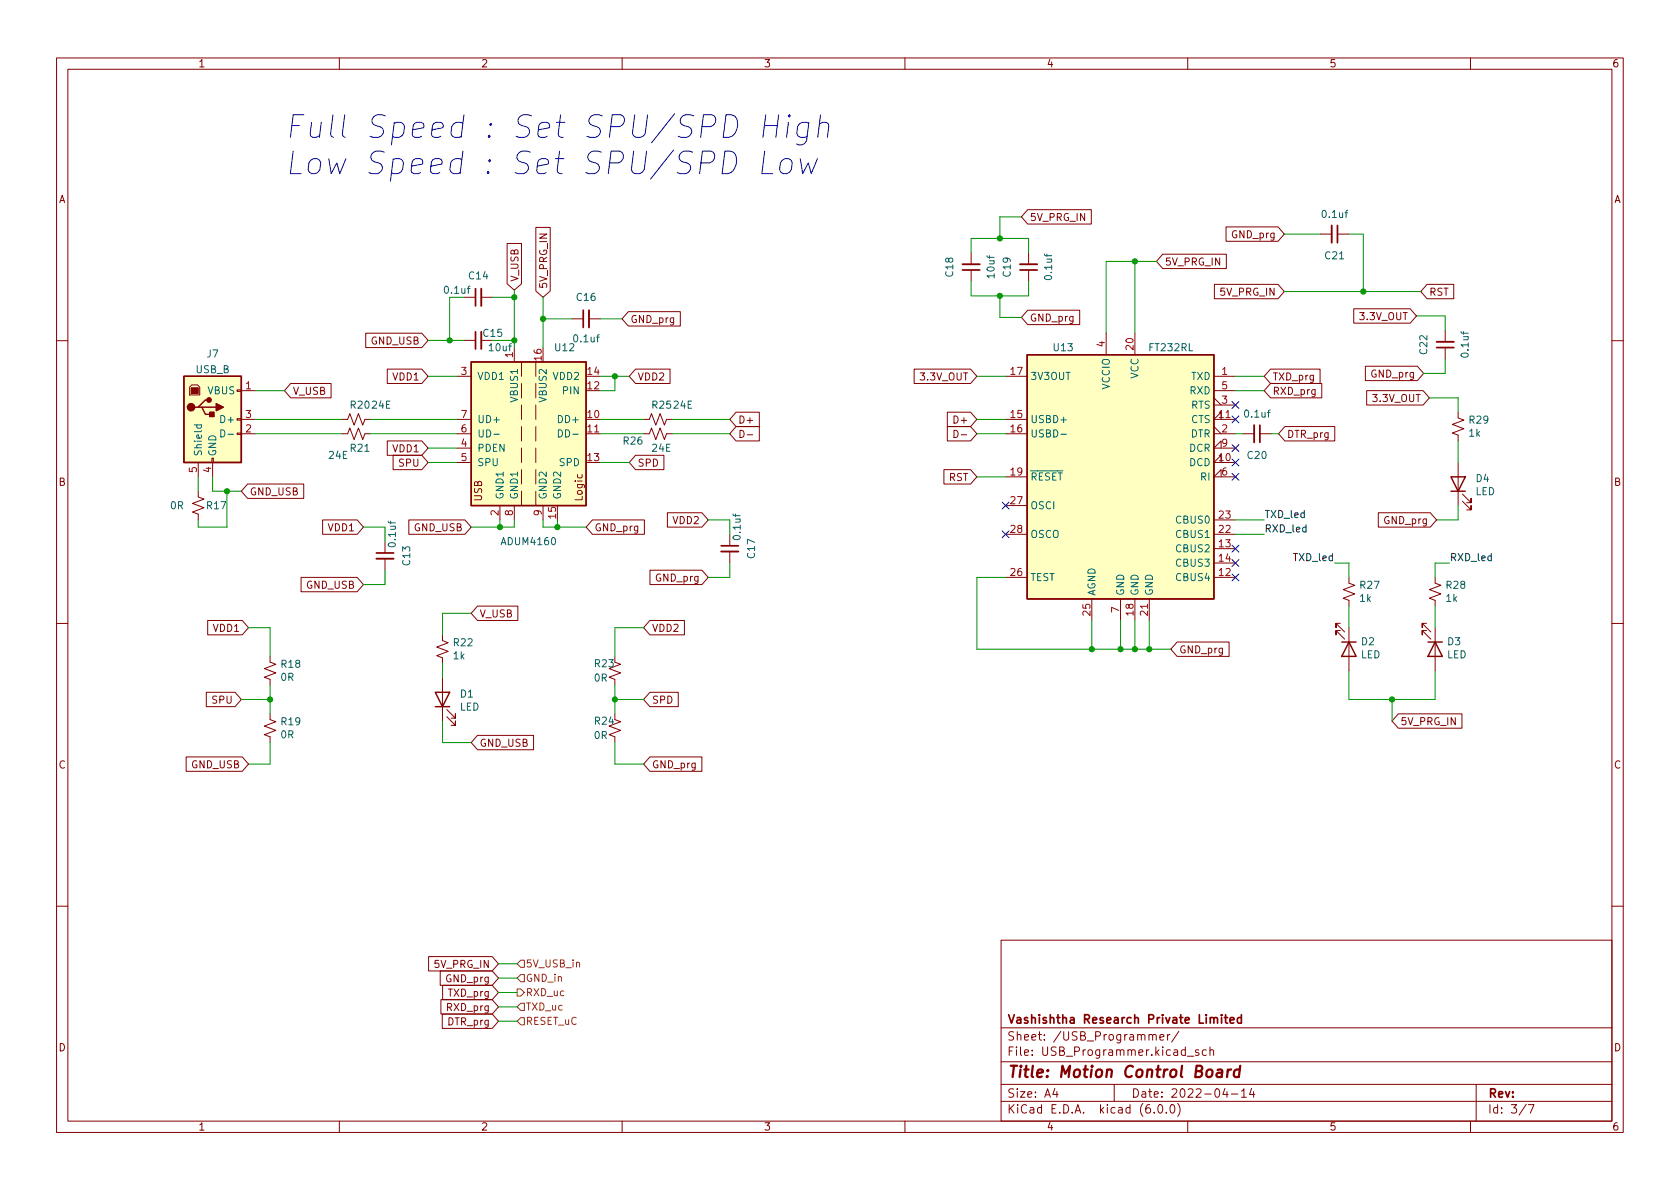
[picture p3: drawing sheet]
<svg xmlns="http://www.w3.org/2000/svg" width="297mm" height="210mm" viewBox="0 0 297 210" stroke-linecap="round" stroke-linejoin="round" font-family="sans-serif">
<g fill="none" stroke="#840000" stroke-width=".18">
<path d="M10 10.2h277v190.1h-277zM12 12.2h273v186.1h-273zM60 10.2v2M110 10.2v2M160 10.2v2M210 10.2v2M260 10.2v2M181.7 37.1h11.3v2.5h-11.3l-1.1-1.3zM64.7 58.9h9.9l1.1 1.3-1.1 1.3h-9.9zM82 52.6h2.1M85.1 52.6h2M89.7 43.1h2.5v7.1l-1.3 1.1-1.2-1.1z"/>
<path d="M94.7 40.2h2.6v11.3l-1.3 1.1-1.3-1.1zM101.1 56.4h2M104.1 56.4h2.1M111.1 55.1h9.2v2.6h-9.2l-1.1-1.3zM171.7 44.7v2M171.7 47.7v2.1M181.7 54.9h9.2v2.5h-9.2l-1.1-1.3zM181.9 44.7v2M181.9 47.7v2.1M195.6 58.9v3.8M200.7 58.9v3.8M205.6 45h11.2v2.5h-11.2l-1.1-1.3z"/>
<path d="M214.7 50.3h11.3l1.1 1.3-1.1 1.2h-11.3zM216.8 40.1h9.2l1.1 1.3-1.1 1.3h-9.2zM233.4 41.4h2.1M236.5 41.4h2M239.4 54.6h9.9l1.1 1.3-1.1 1.2h-9.9zM252.3 50.3h4.7v2.5h-4.7l-1.1-1.2zM255.5 58.4v2M10 60.2h2M33.5 68.4l.4-.3h1l.4 .3v1.4h-1.8zM41.9 76.6h.8v.2h-.8zM41.9 74h.8v.3h-.8zM41.9 69h.8v.2h-.8z"/>
<path d="M42.7 74.2h2.5M42.7 76.7h2.5M42.7 69.1h2.5M51.4 67.8h7.1v2.6h-7.1l-1.1-1.3zM60.5 74.2h1l.3-1.1 .8 2.1 .8-2.1 .7 2.1 .4-1h1M60.5 76.7h1l.3-1 .8 2 .8-2 .7 2 .4-1h1M68.5 65.3h6.1l1.1 1.2-1.1 1.3h-6.1zM68.5 78h6.1l1.1 1.2-1.1 1.3h-6.1zM80.8 74.2h2.5M80.8 76.7h2.5M80.8 66.5h2.5M80.8 79.2h2.5"/>
<path d="M82 60.2h2.1M90.9 61.5v2.5M92.2 64v2.5M92.2 71.6v2.6M92.2 75.4v2.6M92.2 79.2v2.6M94.7 64v2.5M94.7 71.6v2.6M94.7 75.4v2.6M94.7 79.2v2.6M103.6 76.7h2.6M112.4 65.3h6.1v2.5h-6.1l-1.1-1.3z"/>
<path d="M113.8 76.7h1l.4-1 .8 2 .7-2 .8 2 .4-1h1M113.8 74.2h1l.4-1.1 .8 2.1 .7-2.1 .8 2.1 .4-1h1M130.1 72.9h4.2v2.5h-4.2l-1.1-1.2zM130.1 75.4h4.2v2.6h-4.2l-1.1-1.3zM130.8 76.1a.64 .64 0 0 1 .8 .6 .64 .64 0 0 1-.8 .7zM132.1 76.9h1M161.6 65.3h10l1.1 1.2-1.1 1.3h-10zM167.5 75.4h4.1l1.1 1.3-1.1 1.3h-4.1zM167.5 72.9h4.1l1.1 1.3-1.1 1.2h-4.1zM168.7 76.1a.64 .64 0 0 1 .7 .6 .64 .64 0 0 1-.7 .7zM169.9 76.9h1M177.8 74.2h3.8"/>
<path d="M177.8 76.7h3.8M177.8 66.5h3.8M214.6 76.7h3.8M214.6 66.5h3.8M214.6 69.1h3.8M214.6 75.4l1.3 1.3M214.6 71.6h3.8M214.6 70.4l1.3 1.2M215.9 74.2v-1.3l-1.3 1.3h3.8M215.9 79.2v-1.2l-1.3 1.2h3.8M219.7 76.7h2M222.8 76.7h2"/>
<path d="M224.6 67.8h9.1v2.6h-9.1l-1.1-1.3zM224.6 65.3h8.8v2.5h-8.8l-1.1-1.3zM227.2 75.4h8.8v2.6h-8.8l-1.1-1.3zM241.4 64.8h9.2l1.1 1.2-1.1 1.3h-9.2zM241.6 69.1h10l1.1 1.3-1.1 1.2h-10zM255.5 61.5v2M257.8 72.9v1l1 .4-2 .8 2 .7-2 .8 1 .4v1M285 60.2h2M35.1 86.9v1l1 .4-2.1 .7 2.1 .8-2.1 .7 1.1 .4v1M35.1 81.8v2.5M37.5 81h.2v.8h-.2zM37.6 81.8v2.5"/>
<path d="M43.8 85.6h9.9v2.5h-9.9l-1.1-1.2zM57 91.9h6.2l1.1 1.3-1.1 1.3h-6.2zM68.1 95.8v2M68.1 98.8v2M69.5 80.5h5.1l1.1 1.3-1.1 1.3h-5.1zM72.3 91.9h9.9l1.1 1.3-1.1 1.3h-9.9zM80.8 81.8h2.5M88.4 89.4v2.5M90.9 89.4v2.5M92.2 83.1v2.5M92.2 86.9v2.5M94.7 86.9v2.5"/>
<path d="M96 89.4v2.5M104.7 91.9h9.2v2.6h-9.2l-1.1-1.3zM112.4 80.5h5v2.6h-5l-1.1-1.3zM118 90.7h6.1l1.1 1.2-1.1 1.3h-6.1zM129 94.5v2M129 97.5v2.1M166.9 83.1h4.7l1.1 1.2-1.1 1.3h-4.7zM177.8 84.3h3.8M177.8 94.5h3.8M177.8 89.4h3.8M214.6 97h3.8M214.6 99.6h3.8"/>
<path d="M214.6 94.5h3.8M214.6 91.9h3.8M215.9 81.8v-1.3l-1.3 1.3h3.8M215.9 84.3v-1.2l-1.3 1.2h3.8M243.7 90.7h9.2l1.1 1.2-1.1 1.3h-9.2zM257.8 81.8v7.6M258.6 88.6l1.5 1.6v-.8v.8h-.8M258.6 87.4l1.5 1.5v-.8v.8h-.8M10 110.2h2M36.7 109.7h6.1l1.1 1.3-1.1 1.3h-6.1zM47.8 116.1v1l1 .4-2.1 .7 2.1 .8-2.1 .8 1.1 .3v1.1M53.2 102.1h10l1.1 1.3-1.1 1.2h-10z"/>
<path d="M78.2 112.3v1l1 .4-2 .7 2 .8-2 .7 1 .4v1M78.2 119.9v7.6M84.4 107.2h7.2v2.5h-7.2l-1.1-1.2zM108.7 116.1v1l1 .4-2 .7 2 .8-2 .8 1 .3v1.1M114.9 109.7h6.1v2.6h-6.1l-1.1-1.3zM114.9 100.8h9.2l1.1 1.3-1.1 1.3h-9.2zM177.8 102.1h3.8M193 105.9v3.8M198.1 105.9v3.8M200.7 105.9v3.8M203.2 105.9v3.8M208.1 113.5h9.2v2.6h-9.2l-1.1-1.3z"/>
<path d="M214.6 102.1h3.8M237 110.2h-.8v.8v-.8l1.5 1.6M237 111.5h-.8v.8v-.8l1.5 1.5M238.5 102.1v1l1 .4-2 .8 2 .7-2 .8 1 .4v1M238.5 111v7.6M252.2 110.2h-.7v.8v-.8l1.5 1.6M252.2 111.5h-.7v.8v-.8l1.5 1.5M253.7 102.1v1l1.1 .4-2.1 .8 2.1 .7-2.1 .8 1 .4v1M253.7 111v7.6M285 110.2h2M32.9 133.9h9.9l1.1 1.2-1.1 1.3h-9.9zM36.5 122.4h5.1l1.1 1.3-1.1 1.3h-5.1z"/>
<path d="M47.8 126.2v1l1 .4-2.1 .8 2.1 .8-2.1 .7 1.1 .4v1M79 126.7l1.5 1.6v-.8v.8h-.7M79 125.5l1.5 1.5v-.8v.8h-.7M84.4 130h9.9v2.6h-9.9l-1.1-1.3zM108.7 126.2v1l1 .4-2 .8 2 .8-2 .7 1 .4v1M114.9 122.4h5v2.6h-5l-1.1-1.3zM114.9 133.9h9.2v2.5h-9.2l-1.1-1.3zM247.2 126.2h11.3v2.6h-11.3l-1.1-1.3zM10 160.2h2M75.8 169.2h11.2l1.1 1.2-1.1 1.3h-11.2zM77.8 171.7h9.2l1.1 1.3-1.1 1.2h-9.2zM78 176.8h9l1.1 1.2-1.1 1.3h-9z"/>
<path d="M78.2 179.3h8.8l1.1 1.3-1.1 1.3h-8.8zM78.3 174.2h8.7l1.1 1.3-1.1 1.3h-8.7zM177 166.3h108v32h-108zM285 160.2h2M60 198.3v2M110 198.3v2M160 198.3v2M177 194.8h108M177 191.8h108M177 187.8h108M177 181.8h108M186.5 192.5l-.4 1h1"/>
<path d="M186.9 193v1M197 191.8v3M203.1 183.1l.3-.2 .3 .1 .1 .9M203.8 183.1l.2-.2 .4 .1v.9M204.1 196.7v.1M204.9 195.4l.2-.1a.81 .81 0 0 1 .6 .7 .81 .81 0 0 1-.3 .8h-.2a.81 .81 0 0 1-.6-.6 .81 .81 0 0 1 .3-.8zM205.1 183.4l.7-.1-.1-.3-.4-.1-.2 .2v.8h.6M206.2 196.7v.1M206.4 182.9v1M206.9 182.9l-.3 .1-.2 .2M207.1 195.4l.1-.1a.81 .81 0 0 1 .6 .7 .81 .81 0 0 1-.3 .8h-.1a.81 .81 0 0 1-.6-.6 .81 .81 0 0 1 .3-.8zM208.2 195.1a1.72 1.72 0 0 1 0 2.3"/>
<path d="M208.4 182.4l-1.3 1.9M209.9 186.8h1.2M210 198.3v2M211.9 185.7l-.3-.1-.2 .2v.3l.5 .1v.4h-.5M213.3 185.7l-.4-.1-.3 .3v.4l.1 .3h.6M213.9 185.8l.2-.2 .4 .1 .1 .9M213.9 185.1v1.5M216.6 192.5l-.4 1h.9M216.9 193v1M217.7 193.5h1.2M219.5 193l.4-.5v1.5M219.5 194h.9"/>
<path d="M221.3 192.5l-.4 1h1M221.6 193v1M260 198.3v2M261 191.8v6.5M269.9 195.3l-1.3 1.9M270.2 195.3h1l-.6 1.5"/>
</g>
<path d="M215.3 189.2l.2-.1 .5 .1v1.3M216.1 189.6l-.7 .1a.4 .4 0 0 0-.3 .3 .4 .4 0 0 0 .2 .5l.7-.1M217.1 189.1l-.2 1.4M217.7 189.1l-.4 .1-.2 .3M219.2 189.2a.66 .66 0 0 0-1 .3l-.1 .6 .2 .3 .2 .1 .5-.1M219.3 188.5l-.3 2" fill="none" stroke="#840000" stroke-width=".4"/>
<g fill="none" stroke="#840000" stroke-width=".3">
<path d="M236.5 39.9v3M84.1 51v3.1M84.1 58.7v3M103.1 54.9v3M170.2 47.7h3M180.3 47.7h3.1M222.8 75.2v3M254 61.5h3M66.5 97.8h3.1M127.5 96.5h3.1M216 179.4v.2M216 179.9v1"/>
<path d="M216.5 179.9h.6M216.7 179.4v1.3l.4 .2M219.5 179.4v1.5M217.5 180.4l.7-.1-.1-.3-.4-.1-.2 .2 .1 .8h.5M219.5 180l-.4-.1-.3 .3v.4l.1 .3h.6"/>
</g>
<g fill="#ffffc2" stroke="#ffffc2" stroke-width=".18">
<path d="M83.3 64h20.3v25.4h-20.3z"/>
<path d="M32.5 66.5h10.2v15.3h-10.2z"/>
<path d="M181.6 62.7h33v43.2h-33z"/>
</g>
<g fill="none" stroke="#840000" stroke-width=".25">
<path d="M32.5 66.5h10.2v15.3h-10.2zM35.1 72h.6l.6 1.3h1.3M35.7 72h2.5M37 70.7h-.7l-1.2 1.3h-.7M83.3 64h20.3v25.4h-20.3zM181.6 62.7h33v43.2h-33zM256.5 84.3h2.6l-1.3 2.6zM256.5 86.9h2.6M237.2 113.5h2.6M238.5 113.5l1.3 2.6h-2.6zM252.5 113.5h2.5M253.7 113.5l1.3 2.6h-2.5z"/>
<path d="M77 122.4h2.5l-1.3 2.6zM77 125h2.5"/>
</g>
<path d="M34.4 75.1h1.2M34.8 75.1v.4l.2 .2 .6-.1v-.5M39 76a.64 .64 0 0 1 .8 .6 .64 .64 0 0 1-.8 .7zM40.3 76.8h1M87.3 76.8h1M98.7 76a.64 .64 0 0 1 .8 .6 .64 .64 0 0 1-.8 .7zM187.6 76.8h.9" fill="none" stroke="#006464" stroke-width=".18"/>
<path d="M235.5 39.9v3M85.1 51v3.1M85.1 58.7v3M104.1 54.9v3M170.2 46.7h3M180.3 46.7h3.1M221.7 75.2v3M254 60.4h3M66.5 98.8h3.1M127.5 97.5h3.1" fill="none" stroke="#840000" stroke-width=".33"/>
<g fill="#840000" stroke="#840000" stroke-width=".25">
<path d="M38.2 71.4l1.3 .6-1.3 .6z"/>
<path d="M37.1 72.9h.7v.8h-.7z"/>
<circle cx="33.8" cy="72" r=".63"/>
<circle cx="37" cy="70.7" r=".38"/>
</g>
<path d="M33.8 68.6h1.3v1h-1.3z" fill="#840000" stroke="#840000" stroke-width=".18"/>
<path d="M91.4 174.9h.7l.6 .6-.6 .6h-.7zM91.4 178l.7-.6h.6v1.3h-.6zM92.1 172.3h.6v1.3h-.6l-.7-.6zM92.1 180h.6v1.2h-.6l-.7-.6zM92.1 169.8h.6v1.3h-.6l-.7-.7z" fill="none" stroke="#725600" stroke-width=".18"/>
<path d="M135.2 22.2h2.2M135.2 26.7l-.5 4h1.9M135.4 20.3l-.5 4M137.7 20.3l-.5 4M138.2 28.4a1.03 1.03 0 0 1 1.1-.4 1.03 1.03 0 0 1 .8 .8l-.2 1.2a1.09 1.09 0 0 1-1 .7 1.09 1.09 0 0 1-1.1-.7l.2-1.2zM139.4 21.6l-.3 2.7M139.6 20.3l-.2 .2 .1 .2 .2-.2-.1-.2-.1 .4M141.5 28.1l.4 2.6 1-1.9 .5 1.9 1.1-2.6M143 21.8a1.31 1.31 0 0 0-2 .6l-.1 1.1 .3 .6 .3 .2h.8l.4-.2M143 21.6l-.4 3.3a1.19 1.19 0 0 1-1.8 .5M144.9 22a1.14 1.14 0 0 1 1.5-.2l.2 .4-.3 2.1M145.1 20.3l-.5 4" fill="none" stroke="#0000c2" stroke-width=".18"/>
<g fill="none" stroke="#009600" stroke-width=".18">
<path d="M180.6 38.3h-3.8v3.9M79.5 52.6v7.6M87.1 52.6h3.8M90.9 51.3v10.2M96 52.6v8.9M96 56.4h5.1M106.2 56.4h3.8M171.7 44.7v-2.5h10.2v2.5M171.7 49.8v2.5h10.2v-2.5M176.8 52.3v3.8h3.8M200.7 46.2v12.7M204.5 46.2h-8.9v12.7"/>
<path d="M227.1 51.6h24.1M227.1 41.4h6.3M238.5 41.4h2.5v10.2M250.4 55.9h5.1v2.5M45.2 74.2h15.3M45.2 76.7h15.3M45.2 69.1h5.1M65.5 74.2h15.3M65.5 76.7h15.3M75.7 60.2h6.3M75.7 66.5h5.1M75.7 79.2h5.1"/>
<path d="M87.1 60.2h3.8M106.2 74.2h7.6M106.2 76.7h7.6M106.2 66.5h5.1M108.7 66.5v2.6h-2.5M118.9 74.2h10.1M118.9 76.7h10.1M172.7 74.2h5.1M172.7 76.7h5.1M172.7 66.5h5.1M218.4 76.7h1.3M218.4 69.1h5.1"/>
<path d="M218.4 66.5h5.1M224.8 76.7h1.3M252.7 70.4h5.1v2.5M255.5 63.5v2.5h-3.8M257.8 78v3.8M35.1 84.3v2.6M37.6 84.3v2.6h5.1M40.1 86.9v6.3h-5v-1.3M64.3 93.2h3.8M75.7 81.8h5.1M88.4 91.9v1.3M90.9 91.9v1.3h-7.6"/>
<path d="M96 91.9v1.3h7.6M98.6 91.9v1.3M106.2 81.8h5.1M125.2 91.9h3.8M129 99.6v2.5h-3.8M172.7 84.3h5.1M218.4 91.9h5.1M218.4 94.5h5.1M236 99.6h2.5v2.5M256.3 99.6h-2.6v2.5M257.8 89.4v2.5h-3.8M43.9 111h3.9v5.1"/>
<path d="M68.1 100.8v2.6h-3.8M78.2 117.3v2.6M83.3 108.5h-5.1v3.8M113.8 111h-5.1v5.1M177.8 102.1h-5.1v12.7h34.3M193 109.7v5.1M198.1 109.7v5.1M200.7 109.7v5.1M203.2 109.7v5.1M238.5 118.6v5.1h15.2v-5.1M238.5 107.2v3.8M253.7 107.2v3.8"/>
<path d="M42.7 123.7h5.1M47.8 131.3v3.8h-3.9M47.8 121.2v5M78.2 127.5v3.8h5.1M108.7 131.3v3.8h5.1M108.7 123.7h5.1M108.7 121.2v5M246.1 123.7v3.8M88.1 173h3.3M88.1 175.5h3.3M88.1 178h3.3M88.1 170.4h3.3"/>
<path d="M88.1 180.6h3.3"/>
</g>
<g fill="none" stroke="#000084" stroke-width=".18">
<path d="M217.8 73.6l1.2 1.2M217.8 71l1.2 1.2M217.8 78.6l1.2 1.3M219 73.6l-1.2 1.2M219 71l-1.2 1.2M219 78.6l-1.2 1.3M177.2 88.8l1.2 1.2M177.2 93.9l1.2 1.2M178.4 88.8l-1.2 1.2M178.4 93.9l-1.2 1.2M217.8 83.7l1.2 1.2M217.8 96.4l1.2 1.2"/>
<path d="M217.8 81.2l1.2 1.2M217.8 99l1.2 1.2M219 83.7l-1.2 1.2M219 96.4l-1.2 1.2M219 81.2l-1.2 1.2M219 99l-1.2 1.2M217.8 101.5l1.2 1.2M219 101.5l-1.2 1.2"/>
</g>
<g fill="#009600" stroke="#009600" stroke-width=".18">
<circle cx="47.8" cy="123.7" r=".46"/>
<circle cx="40.1" cy="86.9" r=".46"/>
<circle cx="203.2" cy="114.8" r=".46"/>
<circle cx="200.7" cy="46.2" r=".46"/>
<circle cx="193" cy="114.8" r=".46"/>
<circle cx="198.1" cy="114.8" r=".46"/>
<circle cx="176.8" cy="52.3" r=".46"/>
<circle cx="176.8" cy="42.2" r=".46"/>
<circle cx="200.7" cy="114.8" r=".46"/>
<circle cx="88.4" cy="93.2" r=".46"/>
<circle cx="98.6" cy="93.2" r=".46"/>
<circle cx="246.1" cy="123.7" r=".46"/>
<circle cx="90.9" cy="60.2" r=".46"/>
<circle cx="108.7" cy="66.5" r=".46"/>
<circle cx="79.5" cy="60.2" r=".46"/>
<circle cx="96" cy="56.4" r=".46"/>
<circle cx="90.9" cy="52.6" r=".46"/>
<circle cx="108.7" cy="123.7" r=".46"/>
<circle cx="241" cy="51.6" r=".46"/>
</g>
<g font-size="5.6" fill="#0000c2">
<text x="50.3" y="24.5">Full Speed : Set SPU/SPD High</text>
<text x="50.3" y="30.9">Low Speed : Set SPU/SPD Low</text>
</g>
<text font-size="2.8" fill="#840000" x="178" y="190.6">Title: Motion Control Board</text>
<g font-size="2.1" fill="#840000">
<text x="178" y="184">Sheet: /USB_Programmer/</text>
<text x="178" y="181">Vashishtha Research Private Limited</text>
<text x="178" y="186.7">File: USB_Programmer.kicad_sch</text>
<text x="178" y="196.9">KiCad E.D.A. kicad (6.0.0)</text>
<text x="178" y="194.1">Size: A4</text>
<text x="200" y="194.1">Date: 2022-04-14</text>
<text x="263" y="194.1">Rev:</text>
<text x="263" y="196.9">Id: 3/7</text>
</g>
<g font-size="1.8" fill="#840000">
<text x="35" y="11.9">1</text>
<text x="85" y="11.9">2</text>
<text x="135" y="11.9">3</text>
<text x="185" y="11.9">4</text>
<text x="235" y="11.9">5</text>
<text x="285" y="11.9">6</text>
<text x="10.3" y="35.9">A</text>
<text x="285.3" y="35.9">A</text>
<text x="182" y="39.1">5V_PRG_IN</text>
<text x="205.9" y="46.9">5V_PRG_IN</text>
<text x="217.9" y="42.1">GND_prg</text>
<text x="91.7" y="49.9" transform="rotate(-90 91.7 49.9)">V_USB</text>
<text x="96.7" y="51.1" transform="rotate(-90 96.7 51.1)">5V_PRG_IN</text>
<text x="215.9" y="52.3">5V_PRG_IN</text>
<text x="252.6" y="52.3">RST</text>
<text x="111.4" y="57.1">GND_prg</text>
<text x="182" y="56.9">GND_prg</text>
<text x="240.7" y="56.6">3.3V_OUT</text>
<text x="65.6" y="60.9">GND_USB</text>
<text x="51.7" y="69.8">V_USB</text>
<text x="69.5" y="67.3">VDD1</text>
<text x="112.7" y="67.3">VDD2</text>
<text x="162.9" y="67.3">3.3V_OUT</text>
<text x="224.9" y="69.8">RXD_prg</text>
<text x="224.9" y="67.3">TXD_prg</text>
<text x="242.5" y="66.8">GND_prg</text>
<text x="242.9" y="71.1">3.3V_OUT</text>
<text x="130.5" y="74.9">D+</text>
<text x="169" y="74.9">D+</text>
<text x="227.5" y="77.4">DTR_prg</text>
<text x="69.5" y="80">VDD1</text>
<text x="70.6" y="82.5">SPU</text>
<text x="112.7" y="82.5">SPD</text>
<text x="10.3" y="85.9">B</text>
<text x="44.1" y="87.6">GND_USB</text>
<text x="85.2" y="88.6" transform="rotate(-90 85.2 88.6)">USB</text>
<text x="103" y="88.5" transform="rotate(-90 103 88.5)">Logic</text>
<text x="167.8" y="85">RST</text>
<text x="285.3" y="85.9">B</text>
<text x="58.1" y="93.9">VDD1</text>
<text x="73.2" y="93.9">GND_USB</text>
<text x="105.1" y="93.9">GND_prg</text>
<text x="119.1" y="92.7">VDD2</text>
<text x="244.8" y="92.7">GND_prg</text>
<text x="54.2" y="104.1">GND_USB</text>
<text x="116" y="102.8">GND_prg</text>
<text x="37.8" y="111.7">VDD1</text>
<text x="84.7" y="109.2">V_USB</text>
<text x="115.2" y="111.7">VDD2</text>
<text x="208.4" y="115.5">GND_prg</text>
<text x="37.6" y="124.4">SPU</text>
<text x="115.2" y="124.4">SPD</text>
<text x="247.6" y="128.2">5V_PRG_IN</text>
<text x="10.3" y="135.9">C</text>
<text x="33.9" y="135.8">GND_USB</text>
<text x="84.7" y="132">GND_USB</text>
<text x="115.2" y="135.8">GND_prg</text>
<text x="285.3" y="135.9">C</text>
<text x="77" y="171.2">5V_PRG_IN</text>
<text x="78.9" y="173.7">GND_prg</text>
<text x="79.1" y="178.8">RXD_prg</text>
<text x="79.3" y="176.2">TXD_prg</text>
<text x="10.3" y="185.9">D</text>
<text x="79.2" y="181.3">DTR_prg</text>
<text x="285.3" y="185.9">D</text>
<text x="35" y="199.9">1</text>
<text x="85" y="199.9">2</text>
<text x="135" y="199.9">3</text>
<text x="185" y="199.9">4</text>
<text x="235" y="199.9">5</text>
<text x="285" y="199.9">6</text>
</g>
<g font-size="1.8" fill="#006464">
<text x="233.9" y="38.5">0.1uf</text>
<text x="234.3" y="45.8">C21</text>
<text x="83" y="49.4">C14</text>
<text x="102" y="53.2">C16</text>
<text x="168.5" y="48.9" transform="rotate(-90 168.5 48.9)">C18</text>
<text x="175.8" y="49.1" transform="rotate(-90 175.8 49.1)">10uf</text>
<text x="178.7" y="48.9" transform="rotate(-90 178.7 48.9)">C19</text>
<text x="186" y="49.3" transform="rotate(-90 186 49.3)">0.1uf</text>
<text x="85.5" y="59.6">C15</text>
<text x="34.6" y="66">USB_B</text>
<text x="36.6" y="63.2">J7</text>
<text x="86.6" y="62.1">10uf</text>
<text x="98.2" y="62.1">U12</text>
<text x="101.6" y="60.5">0.1uf</text>
<text x="186.3" y="62.1">U13</text>
<text x="203.3" y="62.1">FT232RL</text>
<text x="252.3" y="62.6" transform="rotate(-90 252.3 62.6)">C22</text>
<text x="259.7" y="63" transform="rotate(-90 259.7 63)">0.1uf</text>
<text x="36.7" y="69.7">VBUS</text>
<text x="84.3" y="67.2">VDD1</text>
<text x="91.6" y="70.9" transform="rotate(-90 91.6 70.9)">VBUS1</text>
<text x="96.6" y="70.9" transform="rotate(-90 96.6 70.9)">VBUS2</text>
<text x="97.9" y="67.2">VDD2</text>
<text x="99.7" y="69.7">PIN</text>
<text x="182.1" y="67.2">3V3OUT</text>
<text x="196.2" y="68.8" transform="rotate(-90 196.2 68.8)">VCCIO</text>
<text x="201.3" y="67" transform="rotate(-90 201.3 67)">VCC</text>
<text x="210.4" y="69.7">RXD</text>
<text x="210.6" y="67.2">TXD</text>
<text x="39.3" y="74.8">D+</text>
<text x="62" y="72.3">R20</text>
<text x="65.8" y="72.3">24E</text>
<text x="84.3" y="77.3">UD-</text>
<text x="84.3" y="74.8">UD+</text>
<text x="99" y="74.8">DD+</text>
<text x="99.5" y="77.3">DD-</text>
<text x="115.4" y="72.3">R25</text>
<text x="119.2" y="72.3">24E</text>
<text x="182.1" y="74.8">USBD+</text>
<text x="182.1" y="77.3">USBD-</text>
<text x="210.5" y="77.3">DTR</text>
<text x="210.6" y="74.8">CTS</text>
<text x="210.6" y="72.3">RTS</text>
<text x="220.2" y="73.8">0.1uf</text>
<text x="259.8" y="77.2">1k</text>
<text x="259.8" y="74.9">R29</text>
<text x="35.7" y="80.8" transform="rotate(-90 35.7 80.8)">Shield</text>
<text x="38.2" y="80.8" transform="rotate(-90 38.2 80.8)">GND</text>
<text x="58.2" y="81.1">24E</text>
<text x="62" y="79.9">R21</text>
<text x="84.3" y="79.9">PDEN</text>
<text x="84.3" y="82.4">SPU</text>
<text x="99" y="82.4">SPD</text>
<text x="110.3" y="78.6">R26</text>
<text x="115.4" y="79.9">24E</text>
<text x="210.3" y="82.4">DCD</text>
<text x="210.3" y="79.9">DCR</text>
<text x="220.6" y="81.1">C20</text>
<text x="89" y="88.4" transform="rotate(-90 89 88.4)">GND1</text>
<text x="91.6" y="88.4" transform="rotate(-90 91.6 88.4)">GND1</text>
<text x="96.6" y="88.4" transform="rotate(-90 96.6 88.4)">GND2</text>
<text x="99.2" y="88.4" transform="rotate(-90 99.2 88.4)">GND2</text>
<text x="182.1" y="85">~{RESET}</text>
<text x="212.4" y="85">RI</text>
<text x="260.8" y="87.5">LED</text>
<text x="261" y="85.2">D4</text>
<text x="30.2" y="90">0R</text>
<text x="36.6" y="90">R17</text>
<text x="182.1" y="90">OSCI</text>
<text x="182.1" y="95.1">OSCO</text>
<text x="208.1" y="95.1">CBUS1</text>
<text x="208.1" y="92.6">CBUS0</text>
<text x="72.5" y="99.9" transform="rotate(-90 72.5 99.9)">C13</text>
<text x="88.9" y="96.4">ADUM4160</text>
<text x="133.5" y="98.6" transform="rotate(-90 133.5 98.6)">C17</text>
<text x="208.1" y="97.7">CBUS2</text>
<text x="208.1" y="100.2">CBUS3</text>
<text x="182.1" y="102.7">TEST</text>
<text x="193.7" y="105.4" transform="rotate(-90 193.7 105.4)">AGND</text>
<text x="198.8" y="105.4" transform="rotate(-90 198.8 105.4)">GND</text>
<text x="201.3" y="105.4" transform="rotate(-90 201.3 105.4)">GND</text>
<text x="203.8" y="105.4" transform="rotate(-90 203.8 105.4)">GND</text>
<text x="208.1" y="102.7">CBUS4</text>
<text x="240.4" y="106.4">1k</text>
<text x="240.5" y="104.1">R27</text>
<text x="255.7" y="106.4">1k</text>
<text x="255.8" y="104.1">R28</text>
<text x="49.8" y="118.1">R18</text>
<text x="80.2" y="116.6">1k</text>
<text x="80.3" y="114.3">R22</text>
<text x="105.2" y="118">R23</text>
<text x="240.6" y="116.4">LED</text>
<text x="240.7" y="114.1">D2</text>
<text x="255.8" y="116.4">LED</text>
<text x="256" y="114.1">D3</text>
<text x="49.7" y="120.4">0R</text>
<text x="81.3" y="125.6">LED</text>
<text x="81.4" y="123.3">D1</text>
<text x="105.1" y="120.5">0R</text>
<text x="49.7" y="130.6">0R</text>
<text x="49.8" y="128.2">R19</text>
<text x="105.1" y="130.7">0R</text>
<text x="105.2" y="128.1">R24</text>
</g>
<g font-size="1.8" fill="#009600">
<text x="78.7" y="51.9">0.1uf</text>
<text x="130.9" y="95.3" transform="rotate(-90 130.9 95.3)">0.1uf</text>
<text x="70" y="96.5" transform="rotate(-90 70 96.5)">0.1uf</text>
</g>
<g font-size="1.8" fill="#a90000">
<text x="90.7" y="63.2" transform="rotate(-90 90.7 63.2)">1</text>
<text x="95.8" y="63.7" transform="rotate(-90 95.8 63.7)">16</text>
<text x="195.3" y="61.3" transform="rotate(-90 195.3 61.3)">4</text>
<text x="200.4" y="61.8" transform="rotate(-90 200.4 61.8)">20</text>
<text x="43.5" y="68.8">1</text>
<text x="81.6" y="66.3">3</text>
<text x="103.9" y="68.8">12</text>
<text x="103.9" y="66.3">14</text>
<text x="178.7" y="66.3">17</text>
<text x="216" y="66.3">1</text>
<text x="216" y="71.4">3</text>
<text x="216" y="68.8">5</text>
<text x="43.5" y="76.4">2</text>
<text x="43.5" y="73.9">3</text>
<text x="81.6" y="76.4">6</text>
<text x="81.6" y="73.9">7</text>
<text x="103.9" y="73.9">10</text>
<text x="103.9" y="76.4">11</text>
<text x="178.7" y="73.9">15</text>
<text x="178.7" y="76.4">16</text>
<text x="215.6" y="73.9">11</text>
<text x="216" y="76.4">2</text>
<text x="34.8" y="83.5" transform="rotate(-90 34.8 83.5)">5</text>
<text x="37.3" y="83.5" transform="rotate(-90 37.3 83.5)">4</text>
<text x="81.6" y="79">4</text>
<text x="81.6" y="81.5">5</text>
<text x="103.9" y="81.5">13</text>
<text x="215.6" y="81.5">10</text>
<text x="216" y="79">9</text>
<text x="178.7" y="84.1">19</text>
<text x="178.7" y="89.1">27</text>
<text x="216" y="84.1">6</text>
<text x="88.1" y="91.2" transform="rotate(-90 88.1 91.2)">2</text>
<text x="90.7" y="91.2" transform="rotate(-90 90.7 91.2)">8</text>
<text x="95.8" y="91.2" transform="rotate(-90 95.8 91.2)">9</text>
<text x="98.3" y="91.7" transform="rotate(-90 98.3 91.7)">15</text>
<text x="178.7" y="94.2">28</text>
<text x="215.6" y="94.2">22</text>
<text x="215.6" y="91.7">23</text>
<text x="178.7" y="101.8">26</text>
<text x="215.6" y="101.8">12</text>
<text x="215.6" y="96.8">13</text>
<text x="215.6" y="99.3">14</text>
<text x="192.8" y="108.8" transform="rotate(-90 192.8 108.8)">25</text>
<text x="197.9" y="108.3" transform="rotate(-90 197.9 108.3)">7</text>
<text x="200.4" y="108.8" transform="rotate(-90 200.4 108.8)">18</text>
<text x="202.9" y="108.8" transform="rotate(-90 202.9 108.8)">21</text>
</g>
<g font-size="1.8" fill="#0f0f0f">
<text x="223.5" y="94.1">RXD_led</text>
<text x="223.5" y="91.6">TXD_led</text>
<text x="228.9" y="99.2">TXD_led</text>
<text x="256.3" y="99.2">RXD_led</text>
</g>
<g font-size="1.8" fill="#725600">
<text x="92.9" y="173.6">GND_in</text>
<text x="92.9" y="171.1">5V_USB_in</text>
<text x="92.9" y="176.1">RXD_uc</text>
<text x="92.9" y="178.7">TXD_uc</text>
<text x="92.9" y="181.2">RESET_uC</text>
</g>
</svg>
